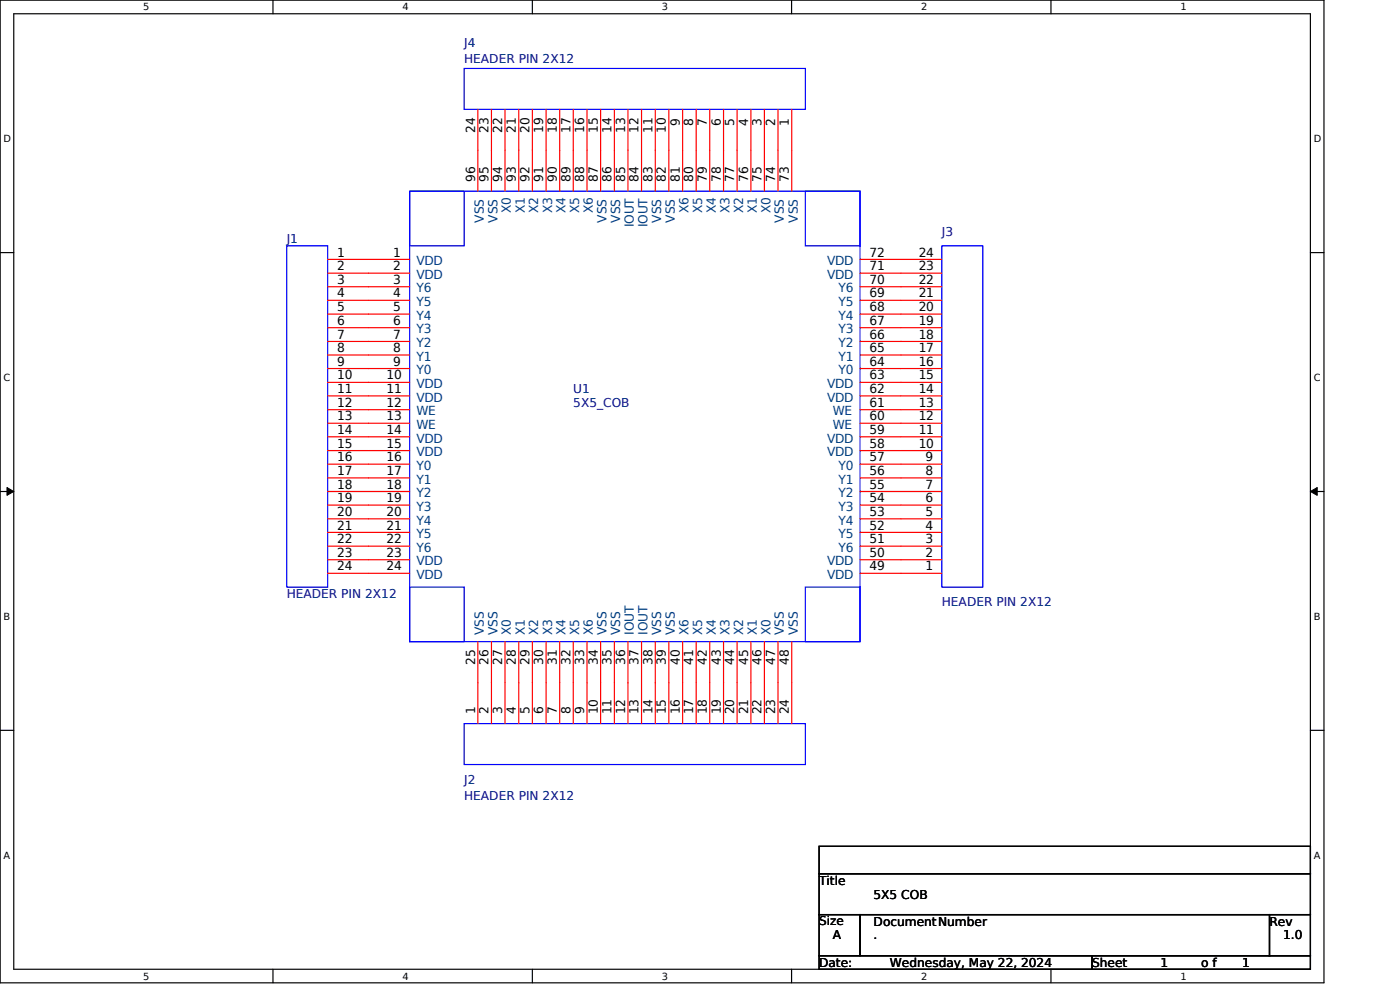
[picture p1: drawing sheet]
<svg xmlns="http://www.w3.org/2000/svg" width="297mm" height="210mm" viewBox="0 0 297 210" stroke-linecap="round" stroke-linejoin="round" font-family="sans-serif">
<path d="M0 0h280.9v208.5h-280.9zM2.9 2.9h275.1v202.7h-275.1z" fill="none" stroke="#000" stroke-width=".25"/>
<g fill="#fff">
<path d="M30.4 .3h1.1v2.4h-1.1z" fill-rule="evenodd"/>
<path d="M30.4 205.9h1.1v2.3h-1.1z" fill-rule="evenodd"/>
</g>
<path d="M57.9 0v2.9M57.9 205.6v2.9" fill="none" stroke="#000" stroke-width=".25"/>
<g fill="#fff">
<path d="M85.4 .3h1.1v2.4h-1.1z" fill-rule="evenodd"/>
<path d="M85.4 205.9h1.1v2.3h-1.1z" fill-rule="evenodd"/>
</g>
<path d="M112.9 0v2.9M112.9 205.6v2.9" fill="none" stroke="#000" stroke-width=".25"/>
<g fill="#fff">
<path d="M140.4 .3h1.2v2.4h-1.2z" fill-rule="evenodd"/>
<path d="M140.4 205.9h1.2v2.3h-1.2z" fill-rule="evenodd"/>
</g>
<path d="M167.9 0v2.9M167.9 205.6v2.9" fill="none" stroke="#000" stroke-width=".25"/>
<g fill="#fff">
<path d="M195.4 .3h1.2v2.4h-1.2z" fill-rule="evenodd"/>
<path d="M195.4 205.9h1.2v2.3h-1.2z" fill-rule="evenodd"/>
</g>
<path d="M223 0v2.9M223 205.6v2.9" fill="none" stroke="#000" stroke-width=".25"/>
<g fill="#fff">
<path d="M250.4 .3h1.2v2.4h-1.2z" fill-rule="evenodd"/>
<path d="M250.4 205.9h1.2v2.3h-1.2z" fill-rule="evenodd"/>
<path d="M.8 28.2h1.5v2.4h-1.5z" fill-rule="evenodd"/>
<path d="M278.7 28.2h1.5v2.4h-1.5z" fill-rule="evenodd"/>
<path d="M.8 78.9h1.5v2.3h-1.5z" fill-rule="evenodd"/>
<path d="M278.7 78.9h1.5v2.3h-1.5z" fill-rule="evenodd"/>
</g>
<path d="M0 53.6h2.9M278 53.6h2.9" fill="none" stroke="#000" stroke-width=".25"/>
<g fill="#fff">
<path d="M.8 129.6h1.3v2.3h-1.3z" fill-rule="evenodd"/>
<path d="M278.7 129.6h1.4v2.3h-1.4z" fill-rule="evenodd"/>
</g>
<path d="M0 104.3h2.9M278 104.3h2.9" fill="none" stroke="#000" stroke-width=".25"/>
<path d="M1.5 103.4l1.4 .9-1.4 .8zM278 104.3l1.5-.9v1.7z" fill="#000"/>
<path d="M1.5 103.4l1.4 .9-1.4 .8zM278 104.3l1.5-.9v1.7z" fill="none" stroke="#000" stroke-width=".21"/>
<g fill="#fff">
<path d="M.8 180.3h1.3v2.3h-1.3z" fill-rule="evenodd"/>
<path d="M278.7 180.3h1.4v2.3h-1.4z" fill-rule="evenodd"/>
</g>
<path d="M0 154.9h2.9M278 154.9h2.9M173.8 179.5h104.2v5.8h-104.2zM173.8 185.3h104.2v8.7h-104.2zM173.8 194h8.7v8.7h-8.7zM182.4 194h86.9v8.7h-86.9zM269.3 194h8.7v8.7h-8.7zM173.8 202.7h57.9v2.9h-57.9zM231.7 202.7h46.3v2.9h-46.3z" fill="none" stroke="#000" stroke-width=".25"/>
<path d="M98.5 14.5h72.4v8.7h-72.4zM60.8 52.2h8.7v72.4h-8.7zM86.9 40.6h95.6v95.5h-95.6zM86.9 40.6h11.6v11.6h-11.6zM170.8 40.6h11.7v11.6h-11.7zM199.8 52.2h8.7v72.4h-8.7zM86.9 124.5h11.6v11.6h-11.6zM170.8 124.5h11.7v11.6h-11.7zM98.5 153.5h72.4v8.7h-72.4z" fill="none" stroke="#00f" stroke-width=".25"/>
<g fill="none" stroke="#f00" stroke-width=".25">
<path d="M101.4 23.2v17.4M104.3 23.2v17.4M107.1 23.2v17.4M110.1 23.2v17.4M112.9 23.2v17.4M115.9 23.2v17.4M118.7 23.2v17.4M121.6 23.2v17.4M124.5 23.2v17.4M127.4 23.2v17.4M130.3 23.2v17.4M133.2 23.2v17.4"/>
<path d="M136.1 23.2v17.4M139 23.2v17.4M141.9 23.2v17.4M144.8 23.2v17.4M147.7 23.2v17.4M150.6 23.2v17.4M153.5 23.2v17.4M156.4 23.2v17.4M159.3 23.2v17.4M162.2 23.2v17.4M165 23.2v17.4M168 23.2v17.4"/>
<path d="M69.5 55h17.4M69.5 58h17.4M182.4 55h17.4M182.4 58h17.4M69.5 60.8h17.4M69.5 63.7h17.4M69.5 66.6h17.4M69.5 69.5h17.4M69.5 72.4h17.4M69.5 75.3h17.4M69.5 78.2h17.4M182.4 60.8h17.4"/>
<path d="M182.4 63.7h17.4M182.4 66.6h17.4M182.4 69.5h17.4M182.4 72.4h17.4M182.4 75.3h17.4M182.4 78.2h17.4M69.5 81.1h17.4M69.5 84h17.4M69.5 86.9h17.4M69.5 89.8h17.4M69.5 92.7h17.4M69.5 95.6h17.4"/>
<path d="M69.5 98.5h17.4M182.4 81.1h17.4M182.4 84h17.4M182.4 86.9h17.4M182.4 89.8h17.4M182.4 92.7h17.4M182.4 95.6h17.4M182.4 98.5h17.4M69.5 101.4h17.4M69.5 104.3h17.4M69.5 107.1h17.4M69.5 110.1h17.4"/>
<path d="M69.5 112.9h17.4M69.5 115.9h17.4M69.5 118.7h17.4M182.4 101.4h17.4M182.4 104.3h17.4M182.4 107.1h17.4M182.4 110.1h17.4M182.4 112.9h17.4M182.4 115.9h17.4M182.4 118.7h17.4M69.5 121.6h17.4M101.4 136.1v17.4"/>
<path d="M104.3 136.1v17.4M107.1 136.1v17.4M110.1 136.1v17.4M112.9 136.1v17.4M115.9 136.1v17.4M118.7 136.1v17.4M121.6 136.1v17.4M124.5 136.1v17.4M127.4 136.1v17.4M130.3 136.1v17.4M133.2 136.1v17.4M136.1 136.1v17.4"/>
<path d="M139 136.1v17.4M141.9 136.1v17.4M144.8 136.1v17.4M147.7 136.1v17.4M150.6 136.1v17.4M153.5 136.1v17.4M156.4 136.1v17.4M159.3 136.1v17.4M162.2 136.1v17.4M165 136.1v17.4M168 136.1v17.4M182.4 121.6h17.4"/>
</g>
<g font-size="2.7">
<text x="100.8" y="28.1" transform="rotate(-90 100.8 28.1)">24</text>
<text x="103.7" y="28.1" transform="rotate(-90 103.7 28.1)">23</text>
<text x="106.5" y="28.1" transform="rotate(-90 106.5 28.1)">22</text>
<text x="109.5" y="28.1" transform="rotate(-90 109.5 28.1)">21</text>
<text x="112.3" y="28.1" transform="rotate(-90 112.3 28.1)">20</text>
<text x="115.3" y="28.1" transform="rotate(-90 115.3 28.1)">19</text>
<text x="118.1" y="28.1" transform="rotate(-90 118.1 28.1)">18</text>
<text x="121" y="28.1" transform="rotate(-90 121 28.1)">17</text>
<text x="123.9" y="28.1" transform="rotate(-90 123.9 28.1)">16</text>
<text x="126.8" y="28.1" transform="rotate(-90 126.8 28.1)">15</text>
<text x="129.7" y="28.1" transform="rotate(-90 129.7 28.1)">14</text>
<text x="132.6" y="28.1" transform="rotate(-90 132.6 28.1)">13</text>
<text x="135.5" y="28.1" transform="rotate(-90 135.5 28.1)">12</text>
<text x="138.4" y="28.1" transform="rotate(-90 138.4 28.1)">11</text>
<text x="141.3" y="28.1" transform="rotate(-90 141.3 28.1)">10</text>
<text x="144.2" y="26.7" transform="rotate(-90 144.2 26.7)">9</text>
<text x="147.1" y="26.7" transform="rotate(-90 147.1 26.7)">8</text>
<text x="150" y="26.7" transform="rotate(-90 150 26.7)">7</text>
<text x="152.9" y="26.7" transform="rotate(-90 152.9 26.7)">6</text>
<text x="155.8" y="26.7" transform="rotate(-90 155.8 26.7)">5</text>
<text x="158.7" y="26.7" transform="rotate(-90 158.7 26.7)">4</text>
<text x="161.6" y="26.7" transform="rotate(-90 161.6 26.7)">3</text>
<text x="164.4" y="26.7" transform="rotate(-90 164.4 26.7)">2</text>
<text x="167.4" y="26.7" transform="rotate(-90 167.4 26.7)">1</text>
<text x="100.8" y="38.5" transform="rotate(-90 100.8 38.5)">96</text>
<text x="103.7" y="38.5" transform="rotate(-90 103.7 38.5)">95</text>
<text x="106.5" y="38.5" transform="rotate(-90 106.5 38.5)">94</text>
<text x="109.5" y="38.5" transform="rotate(-90 109.5 38.5)">93</text>
<text x="112.3" y="38.5" transform="rotate(-90 112.3 38.5)">92</text>
<text x="115.3" y="38.5" transform="rotate(-90 115.3 38.5)">91</text>
<text x="118.1" y="38.5" transform="rotate(-90 118.1 38.5)">90</text>
<text x="121" y="38.5" transform="rotate(-90 121 38.5)">89</text>
<text x="123.9" y="38.5" transform="rotate(-90 123.9 38.5)">88</text>
<text x="126.8" y="38.5" transform="rotate(-90 126.8 38.5)">87</text>
<text x="129.7" y="38.5" transform="rotate(-90 129.7 38.5)">86</text>
<text x="132.6" y="38.5" transform="rotate(-90 132.6 38.5)">85</text>
<text x="135.5" y="38.5" transform="rotate(-90 135.5 38.5)">84</text>
<text x="138.4" y="38.5" transform="rotate(-90 138.4 38.5)">83</text>
<text x="141.3" y="38.5" transform="rotate(-90 141.3 38.5)">82</text>
<text x="144.2" y="38.5" transform="rotate(-90 144.2 38.5)">81</text>
<text x="147.1" y="38.5" transform="rotate(-90 147.1 38.5)">80</text>
<text x="150" y="38.5" transform="rotate(-90 150 38.5)">79</text>
<text x="152.9" y="38.5" transform="rotate(-90 152.9 38.5)">78</text>
<text x="155.8" y="38.5" transform="rotate(-90 155.8 38.5)">77</text>
<text x="158.7" y="38.5" transform="rotate(-90 158.7 38.5)">76</text>
<text x="161.6" y="38.5" transform="rotate(-90 161.6 38.5)">75</text>
<text x="164.4" y="38.5" transform="rotate(-90 164.4 38.5)">74</text>
<text x="167.4" y="38.5" transform="rotate(-90 167.4 38.5)">73</text>
<text x="71.5" y="54.4">1</text>
<text x="71.5" y="57.3">2</text>
<text x="83.4" y="54.4">1</text>
<text x="83.4" y="57.3">2</text>
<text x="184.5" y="57.3">71</text>
<text x="184.5" y="54.4">72</text>
<text x="194.9" y="57.3">23</text>
<text x="194.9" y="54.4">24</text>
<text x="71.5" y="60.2">3</text>
<text x="71.5" y="63.1">4</text>
<text x="83.4" y="60.2">3</text>
<text x="83.4" y="63.1">4</text>
<text x="184.5" y="63.1">69</text>
<text x="184.5" y="60.2">70</text>
<text x="194.9" y="63.1">21</text>
<text x="194.9" y="60.2">22</text>
<text x="71.5" y="66">5</text>
<text x="71.5" y="68.9">6</text>
<text x="71.5" y="71.8">7</text>
<text x="83.4" y="66">5</text>
<text x="83.4" y="68.9">6</text>
<text x="83.4" y="71.8">7</text>
<text x="184.5" y="71.8">66</text>
<text x="184.5" y="68.9">67</text>
<text x="184.5" y="66">68</text>
<text x="194.9" y="71.8">18</text>
<text x="194.9" y="68.9">19</text>
<text x="194.9" y="66">20</text>
<text x="71.5" y="74.7">8</text>
<text x="71.5" y="77.6">9</text>
<text x="83.4" y="74.7">8</text>
<text x="83.4" y="77.6">9</text>
<text x="184.5" y="77.6">64</text>
<text x="184.5" y="74.7">65</text>
<text x="194.9" y="77.6">16</text>
<text x="194.9" y="74.7">17</text>
<text x="71.5" y="80.5">10</text>
<text x="71.5" y="83.4">11</text>
<text x="82" y="80.5">10</text>
<text x="82" y="83.4">11</text>
<text x="184.5" y="83.4">62</text>
<text x="184.5" y="80.5">63</text>
<text x="194.9" y="83.4">14</text>
<text x="194.9" y="80.5">15</text>
<text x="71.5" y="86.3">12</text>
<text x="71.5" y="89.2">13</text>
<text x="82" y="86.3">12</text>
<text x="82" y="89.2">13</text>
<text x="184.5" y="89.2">60</text>
<text x="184.5" y="86.3">61</text>
<text x="194.9" y="89.2">12</text>
<text x="194.9" y="86.3">13</text>
<text x="71.5" y="92.1">14</text>
<text x="71.5" y="95">15</text>
<text x="82" y="92.1">14</text>
<text x="82" y="95">15</text>
<text x="184.5" y="95">58</text>
<text x="184.5" y="92.1">59</text>
<text x="194.9" y="95">10</text>
<text x="194.9" y="92.1">11</text>
<text x="71.5" y="97.9">16</text>
<text x="71.5" y="100.8">17</text>
<text x="82" y="97.9">16</text>
<text x="82" y="100.8">17</text>
<text x="184.5" y="100.8">56</text>
<text x="184.5" y="97.9">57</text>
<text x="196.3" y="100.8">8</text>
<text x="196.3" y="97.9">9</text>
<text x="71.5" y="103.7">18</text>
<text x="71.5" y="106.5">19</text>
<text x="82" y="103.7">18</text>
<text x="82" y="106.5">19</text>
<text x="184.5" y="106.5">54</text>
<text x="184.5" y="103.7">55</text>
<text x="196.3" y="106.5">6</text>
<text x="196.3" y="103.7">7</text>
<text x="71.5" y="109.5">20</text>
<text x="71.5" y="112.3">21</text>
<text x="82" y="109.5">20</text>
<text x="82" y="112.3">21</text>
<text x="184.5" y="112.3">52</text>
<text x="184.5" y="109.5">53</text>
<text x="196.3" y="112.3">4</text>
<text x="196.3" y="109.5">5</text>
<text x="71.5" y="115.3">22</text>
<text x="71.5" y="118.1">23</text>
<text x="82" y="115.3">22</text>
<text x="82" y="118.1">23</text>
<text x="184.5" y="118.1">50</text>
<text x="184.5" y="115.3">51</text>
<text x="196.3" y="118.1">2</text>
<text x="196.3" y="115.3">3</text>
<text x="71.5" y="121">24</text>
<text x="82" y="121">24</text>
<text x="184.5" y="121">49</text>
<text x="196.3" y="121">1</text>
<text x="100.8" y="141" transform="rotate(-90 100.8 141)">25</text>
<text x="103.7" y="141" transform="rotate(-90 103.7 141)">26</text>
<text x="106.5" y="141" transform="rotate(-90 106.5 141)">27</text>
<text x="109.5" y="141" transform="rotate(-90 109.5 141)">28</text>
<text x="112.3" y="141" transform="rotate(-90 112.3 141)">29</text>
<text x="115.3" y="141" transform="rotate(-90 115.3 141)">30</text>
<text x="118.1" y="141" transform="rotate(-90 118.1 141)">31</text>
<text x="121" y="141" transform="rotate(-90 121 141)">32</text>
<text x="123.9" y="141" transform="rotate(-90 123.9 141)">33</text>
<text x="126.8" y="141" transform="rotate(-90 126.8 141)">34</text>
<text x="129.7" y="141" transform="rotate(-90 129.7 141)">35</text>
<text x="132.6" y="141" transform="rotate(-90 132.6 141)">36</text>
<text x="135.5" y="141" transform="rotate(-90 135.5 141)">37</text>
<text x="138.4" y="141" transform="rotate(-90 138.4 141)">38</text>
<text x="141.3" y="141" transform="rotate(-90 141.3 141)">39</text>
<text x="144.2" y="141" transform="rotate(-90 144.2 141)">40</text>
<text x="147.1" y="141" transform="rotate(-90 147.1 141)">41</text>
<text x="150" y="141" transform="rotate(-90 150 141)">42</text>
<text x="152.9" y="141" transform="rotate(-90 152.9 141)">43</text>
<text x="155.8" y="141" transform="rotate(-90 155.8 141)">44</text>
<text x="158.7" y="141" transform="rotate(-90 158.7 141)">45</text>
<text x="161.6" y="141" transform="rotate(-90 161.6 141)">46</text>
<text x="164.4" y="141" transform="rotate(-90 164.4 141)">47</text>
<text x="167.4" y="141" transform="rotate(-90 167.4 141)">48</text>
<text x="100.8" y="151.5" transform="rotate(-90 100.8 151.5)">1</text>
<text x="103.7" y="151.5" transform="rotate(-90 103.7 151.5)">2</text>
<text x="106.5" y="151.5" transform="rotate(-90 106.5 151.5)">3</text>
<text x="109.5" y="151.5" transform="rotate(-90 109.5 151.5)">4</text>
<text x="112.3" y="151.5" transform="rotate(-90 112.3 151.5)">5</text>
<text x="115.3" y="151.5" transform="rotate(-90 115.3 151.5)">6</text>
<text x="118.1" y="151.5" transform="rotate(-90 118.1 151.5)">7</text>
<text x="121" y="151.5" transform="rotate(-90 121 151.5)">8</text>
<text x="123.9" y="151.5" transform="rotate(-90 123.9 151.5)">9</text>
<text x="126.8" y="151.5" transform="rotate(-90 126.8 151.5)">10</text>
<text x="129.7" y="151.5" transform="rotate(-90 129.7 151.5)">11</text>
<text x="132.6" y="151.5" transform="rotate(-90 132.6 151.5)">12</text>
<text x="135.5" y="151.5" transform="rotate(-90 135.5 151.5)">13</text>
<text x="138.4" y="151.5" transform="rotate(-90 138.4 151.5)">14</text>
<text x="141.3" y="151.5" transform="rotate(-90 141.3 151.5)">15</text>
<text x="144.2" y="151.5" transform="rotate(-90 144.2 151.5)">16</text>
<text x="147.1" y="151.5" transform="rotate(-90 147.1 151.5)">17</text>
<text x="150" y="151.5" transform="rotate(-90 150 151.5)">18</text>
<text x="152.9" y="151.5" transform="rotate(-90 152.9 151.5)">19</text>
<text x="155.8" y="151.5" transform="rotate(-90 155.8 151.5)">20</text>
<text x="158.7" y="151.5" transform="rotate(-90 158.7 151.5)">21</text>
<text x="161.6" y="151.5" transform="rotate(-90 161.6 151.5)">22</text>
<text x="164.4" y="151.5" transform="rotate(-90 164.4 151.5)">23</text>
<text x="167.4" y="151.5" transform="rotate(-90 167.4 151.5)">24</text>
</g>
<g font-size="2.7" fill="#004080">
<text x="102.6" y="47.2" transform="rotate(-90 102.6 47.2)">VSS</text>
<text x="105.5" y="47.2" transform="rotate(-90 105.5 47.2)">VSS</text>
<text x="108.4" y="45.2" transform="rotate(-90 108.4 45.2)">X0</text>
<text x="111.3" y="45.2" transform="rotate(-90 111.3 45.2)">X1</text>
<text x="114.2" y="45.2" transform="rotate(-90 114.2 45.2)">X2</text>
<text x="117.1" y="45.2" transform="rotate(-90 117.1 45.2)">X3</text>
<text x="120" y="45.2" transform="rotate(-90 120 45.2)">X4</text>
<text x="122.9" y="45.2" transform="rotate(-90 122.9 45.2)">X5</text>
<text x="125.8" y="45.2" transform="rotate(-90 125.8 45.2)">X6</text>
<text x="128.7" y="47.2" transform="rotate(-90 128.7 47.2)">VSS</text>
<text x="131.6" y="47.2" transform="rotate(-90 131.6 47.2)">VSS</text>
<text x="140.3" y="47.2" transform="rotate(-90 140.3 47.2)">VSS</text>
<text x="143.2" y="47.2" transform="rotate(-90 143.2 47.2)">VSS</text>
<text x="146.1" y="45.2" transform="rotate(-90 146.1 45.2)">X6</text>
<text x="148.9" y="45.2" transform="rotate(-90 148.9 45.2)">X5</text>
<text x="151.8" y="45.2" transform="rotate(-90 151.8 45.2)">X4</text>
<text x="154.7" y="45.2" transform="rotate(-90 154.7 45.2)">X3</text>
<text x="157.6" y="45.2" transform="rotate(-90 157.6 45.2)">X2</text>
<text x="160.5" y="45.2" transform="rotate(-90 160.5 45.2)">X1</text>
<text x="163.4" y="45.2" transform="rotate(-90 163.4 45.2)">X0</text>
<text x="166.3" y="47.2" transform="rotate(-90 166.3 47.2)">VSS</text>
<text x="169.2" y="47.2" transform="rotate(-90 169.2 47.2)">VSS</text>
<text x="134.5" y="48.2" transform="rotate(-90 134.5 48.2)">IOUT</text>
<text x="137.4" y="48.2" transform="rotate(-90 137.4 48.2)">IOUT</text>
<text x="88.4" y="56.2">VDD</text>
<text x="88.4" y="59.2">VDD</text>
<text x="175.5" y="59.2">VDD</text>
<text x="175.5" y="56.2">VDD</text>
<text x="88.4" y="62">Y6</text>
<text x="88.4" y="64.9">Y5</text>
<text x="177.9" y="64.9">Y5</text>
<text x="177.9" y="62">Y6</text>
<text x="88.4" y="67.8">Y4</text>
<text x="88.4" y="70.7">Y3</text>
<text x="177.9" y="70.7">Y3</text>
<text x="177.9" y="67.8">Y4</text>
<text x="88.4" y="73.6">Y2</text>
<text x="88.4" y="76.5">Y1</text>
<text x="177.9" y="76.5">Y1</text>
<text x="177.9" y="73.6">Y2</text>
<text x="88.4" y="79.4">Y0</text>
<text x="88.4" y="82.3">VDD</text>
<text x="175.5" y="82.3">VDD</text>
<text x="177.9" y="79.4">Y0</text>
<text x="88.4" y="85.2">VDD</text>
<text x="88.4" y="88.1">WE</text>
<text x="175.5" y="85.2">VDD</text>
<text x="176.7" y="88.1">WE</text>
<text x="88.4" y="91">WE</text>
<text x="88.4" y="93.9">VDD</text>
<text x="175.5" y="93.9">VDD</text>
<text x="176.7" y="91">WE</text>
<text x="88.4" y="96.8">VDD</text>
<text x="88.4" y="99.7">Y0</text>
<text x="175.5" y="96.8">VDD</text>
<text x="177.9" y="99.7">Y0</text>
<text x="88.4" y="102.6">Y1</text>
<text x="88.4" y="105.5">Y2</text>
<text x="177.9" y="105.5">Y2</text>
<text x="177.9" y="102.6">Y1</text>
<text x="88.4" y="108.4">Y3</text>
<text x="88.4" y="111.3">Y4</text>
<text x="177.9" y="111.3">Y4</text>
<text x="177.9" y="108.4">Y3</text>
<text x="88.4" y="114.2">Y5</text>
<text x="88.4" y="117.1">Y6</text>
<text x="88.4" y="120">VDD</text>
<text x="175.5" y="120">VDD</text>
<text x="177.9" y="117.1">Y6</text>
<text x="177.9" y="114.2">Y5</text>
<text x="88.4" y="122.8">VDD</text>
<text x="175.5" y="122.8">VDD</text>
<text x="102.6" y="134.7" transform="rotate(-90 102.6 134.7)">VSS</text>
<text x="105.5" y="134.7" transform="rotate(-90 105.5 134.7)">VSS</text>
<text x="108.4" y="134.7" transform="rotate(-90 108.4 134.7)">X0</text>
<text x="111.3" y="134.7" transform="rotate(-90 111.3 134.7)">X1</text>
<text x="114.2" y="134.7" transform="rotate(-90 114.2 134.7)">X2</text>
<text x="117.1" y="134.7" transform="rotate(-90 117.1 134.7)">X3</text>
<text x="120" y="134.7" transform="rotate(-90 120 134.7)">X4</text>
<text x="122.9" y="134.7" transform="rotate(-90 122.9 134.7)">X5</text>
<text x="125.8" y="134.7" transform="rotate(-90 125.8 134.7)">X6</text>
<text x="128.7" y="134.7" transform="rotate(-90 128.7 134.7)">VSS</text>
<text x="131.6" y="134.7" transform="rotate(-90 131.6 134.7)">VSS</text>
<text x="134.5" y="134.7" transform="rotate(-90 134.5 134.7)">IOUT</text>
<text x="137.4" y="134.7" transform="rotate(-90 137.4 134.7)">IOUT</text>
<text x="140.3" y="134.7" transform="rotate(-90 140.3 134.7)">VSS</text>
<text x="143.2" y="134.7" transform="rotate(-90 143.2 134.7)">VSS</text>
<text x="146.1" y="134.7" transform="rotate(-90 146.1 134.7)">X6</text>
<text x="148.9" y="134.7" transform="rotate(-90 148.9 134.7)">X5</text>
<text x="151.8" y="134.7" transform="rotate(-90 151.8 134.7)">X4</text>
<text x="154.7" y="134.7" transform="rotate(-90 154.7 134.7)">X3</text>
<text x="157.6" y="134.7" transform="rotate(-90 157.6 134.7)">X2</text>
<text x="160.5" y="134.7" transform="rotate(-90 160.5 134.7)">X1</text>
<text x="163.4" y="134.7" transform="rotate(-90 163.4 134.7)">X0</text>
<text x="166.3" y="134.7" transform="rotate(-90 166.3 134.7)">VSS</text>
<text x="169.2" y="134.7" transform="rotate(-90 169.2 134.7)">VSS</text>
</g>
<g font-size="2.6" fill="#000080">
<text x="98.5" y="9.9">J4</text>
<text x="98.5" y="13.4">HEADER PIN 2X12</text>
<text x="60.8" y="51.6">J1</text>
<text x="199.8" y="50.1">J3</text>
<text x="121.6" y="83.5">U1</text>
<text x="121.6" y="86.3">5X5_COB</text>
<text x="60.8" y="126.9">HEADER PIN 2X12</text>
<text x="199.8" y="128.6">HEADER PIN 2X12</text>
<text x="98.5" y="166.3">J2</text>
<text x="98.5" y="169.7">HEADER PIN 2X12</text>
</g>
<g font-size="2.6">
<text x="173.8" y="187.7">Title</text>
<text x="185.3" y="190.6">5X5 COB</text>
<text x="185.3" y="196.4">DocumentNumber</text>
<text x="269.3" y="196.4">Rev</text>
<text x="176.7" y="199.3">A</text>
<text x="185.3" y="199.3">.</text>
<text x="272.2" y="199.3">1.0</text>
<text x="173.8" y="205.1">Date:</text>
<text x="188.8" y="205.1">Wednesday, May 22, 2024</text>
<text x="231.7" y="205.1">Sheet</text>
<text x="246.2" y="205.1">1</text>
<text x="254.8" y="205.1">o f</text>
<text x="263.5" y="205.1">1</text>
</g>
<text font-size="2.5" x="173.8" y="196.3">Size</text>
<g font-size="2.1">
<text x="30.4" y="2.2">5</text>
<text x="85.4" y="2.2">4</text>
<text x="140.4" y="2.2">3</text>
<text x="195.4" y="2.2">2</text>
<text x="250.4" y="2.2">1</text>
<text x=".8" y="30.1">D</text>
<text x="278.7" y="30.1">D</text>
<text x=".8" y="80.8">C</text>
<text x="278.7" y="80.8">C</text>
<text x=".8" y="131.5">B</text>
<text x="278.7" y="131.5">B</text>
<text x=".8" y="182.1">A</text>
<text x="278.7" y="182.1">A</text>
<text x="30.4" y="207.8">5</text>
<text x="85.4" y="207.8">4</text>
<text x="140.4" y="207.8">3</text>
<text x="195.4" y="207.8">2</text>
<text x="250.4" y="207.8">1</text>
</g>
</svg>
